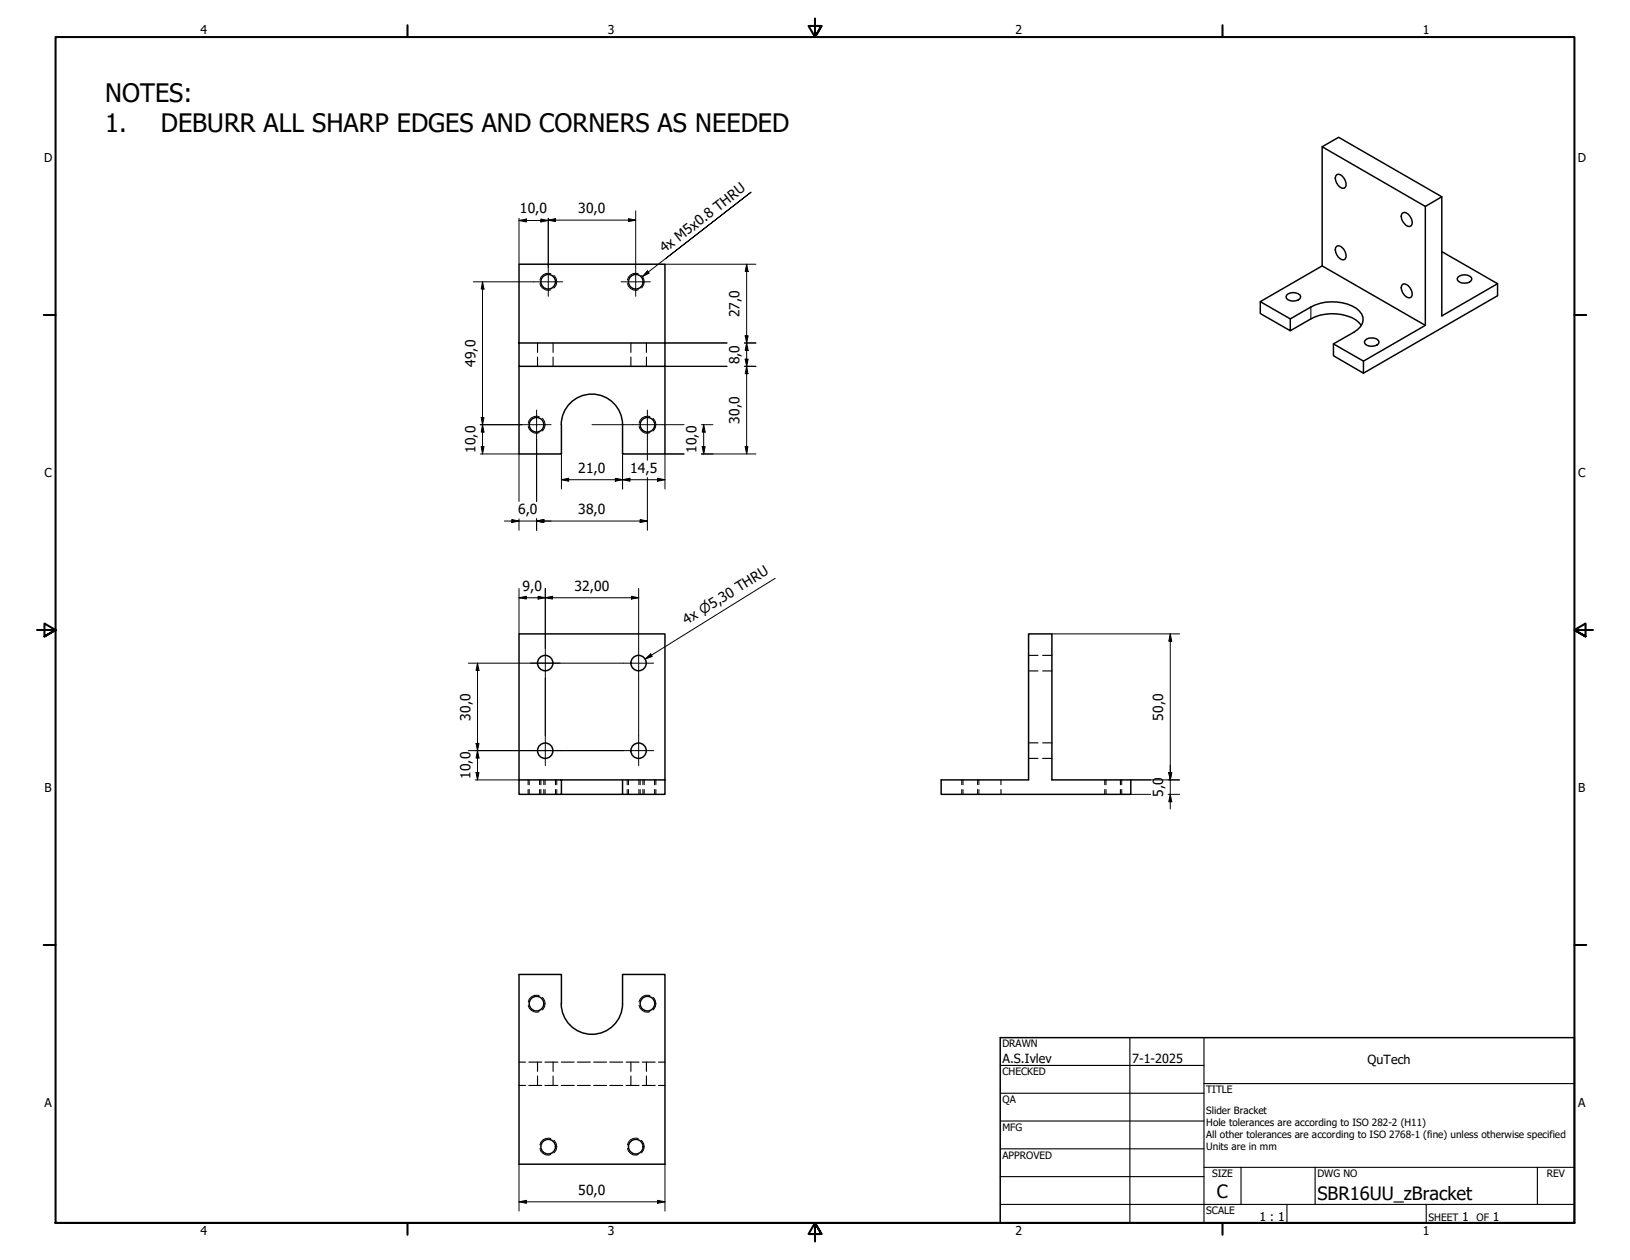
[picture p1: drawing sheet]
<svg xmlns="http://www.w3.org/2000/svg" width="559mm" height="432mm" viewBox="0 0 559 432" stroke-linecap="round" stroke-linejoin="round" font-family="sans-serif">
<!-- layer: Hidden (ANSI) -->
<g fill="none" stroke="#000" stroke-width=".38">
<path d="M184.3 117.5v3.3M189.6 117.5v3.3M216.3 117.5v3.3M221.6 117.5v3.3M184.3 122.4v3.1M189.6 122.4v3.1M216.3 122.4v3.1M221.6 122.4v3.1M352.6 229.9h3.3M352.6 224.6h3.3M357.4 229.9h3.2M357.4 224.6h3.2"/>
<path d="M352.6 259.9h3.3M352.6 254.6h3.3M357.4 259.9h3.2M357.4 254.6h3.2M181.4 267.3v1.6M181.4 270.6v1.6M185.4 267.3v1.6M185.4 270.6v1.6M186.4 267.3v1.6M186.4 270.6v1.6M190.4 267.3v1.6M190.4 270.6v1.6"/>
<path d="M215.5 267.3v1.6M215.5 270.6v1.6M219.5 267.3v1.6M219.5 270.6v1.6M220.4 267.3v1.6M220.4 270.6v1.6M224.4 267.3v1.6M224.4 270.6v1.6M330.1 267.3v1.6M330.1 270.6v1.6M335.2 267.3v1.6M335.2 270.6v1.6"/>
<path d="M343.2 267.3v1.6M343.2 270.6v1.6M379.2 267.3v1.6M379.2 270.6v1.6M384.1 267.3v1.6M384.1 270.6v1.6M177.9 364h2.2M177.9 372h2.2M181.3 364h4.4M181.3 372h4.4M184.3 364v3.2M184.3 368.7v3.3"/>
<path d="M186.8 364h4.5M186.8 372h4.5M189.6 364v3.2M189.6 368.7v3.3M192.4 364h4.4M192.4 372h4.4M197.9 364h4.5M197.9 372h4.5M203.5 364h4.5M203.5 372h4.5M209 364h4.5M209 372h4.5"/>
<path d="M214.6 364h4.5M214.6 372h4.5M216.3 364v3.2M216.3 368.7v3.3M220.2 364h4.4M220.2 372h4.4M221.6 364v3.2M221.6 368.7v3.3M225.7 364h2.3M225.7 372h2.3"/>
</g>
<!-- layer: Hidden Narrow (ANSI) -->
<g fill="none" stroke="#000" stroke-width=".34">
<path d="M185.1 97.2a2.89 2.89 0 0 0 3.7 2.1M188.8 93.8a2.84 2.84 0 0 0-3.7 2.1M189.9 94.4a2.73 2.73 0 0 1 0 4.3M215.1 97.2a2.89 2.89 0 0 0 3.7 2.1M218.8 93.8a2.84 2.84 0 0 0-3.7 2.1M219.9 94.4a2.85 2.85 0 0 1 0 4.3M181.1 146.2a2.82 2.82 0 0 0 3.7 2.1M184.8 142.8a2.84 2.84 0 0 0-3.7 2.2M185.9 143.4a2.8 2.8 0 0 1 0 4.3M219.1 146.2a2.82 2.82 0 0 0 3.7 2.1M222.8 142.8a2.84 2.84 0 0 0-3.7 2.2M223.9 143.4a2.92 2.92 0 0 1 0 4.3"/>
<path d="M181 267.3v1.6M181 270.6v1.6M185 267.3v1.6M185 270.6v1.6M186.9 267.3v1.6M186.9 270.6v1.6M190.9 267.3v1.6M190.9 270.6v1.6M215 267.3v1.6M215 270.6v1.6M219 267.3v1.6M219 270.6v1.6"/>
<path d="M220.9 267.3v1.6M220.9 270.6v1.6M224.9 267.3v1.6M224.9 270.6v1.6M329.7 267.3v1.6M329.7 270.6v1.6M335.6 267.3v1.6M335.6 270.6v1.6M378.7 267.3v1.6M378.7 270.6v1.6M384.6 267.3v1.6M384.6 270.6v1.6"/>
<path d="M181.1 344.6a2.89 2.89 0 0 0 3.7 2.1M184.8 341.2a2.84 2.84 0 0 0-3.7 2.1M185.9 341.8a2.73 2.73 0 0 1 0 4.3M219.1 344.6a2.89 2.89 0 0 0 3.7 2.1M222.8 341.2a2.84 2.84 0 0 0-3.7 2.1M223.9 341.8a2.85 2.85 0 0 1 0 4.3M185.1 393.6a2.82 2.82 0 0 0 3.7 2.1M188.8 390.2a2.84 2.84 0 0 0-3.7 2.2M189.9 390.8a2.8 2.8 0 0 1 0 4.3M215.1 393.6a2.82 2.82 0 0 0 3.7 2.1M218.8 390.2a2.84 2.84 0 0 0-3.7 2.2M219.9 390.8a2.92 2.92 0 0 1 0 4.3"/>
</g>
<!-- layer: Visible (ANSI) -->
<g fill="none" stroke="#000" stroke-width=".51">
<path d="M453.3 50.3l35.3 20.4 5.7-3.3v40.9l19.1-11.1-19.1-11M458.3 59.9a2 2 0 0 1 2.5 1.2 2.45 2.45 0 0 1 0 3.4 3.4 3.4 0 0 1-2.9-4.2zM480.9 73a2.04 2.04 0 0 1 2.5 1.1 2.91 2.91 0 0 1 .5 3.2 1.58 1.58 0 0 1-2.4-.7 2.86 2.86 0 0 1-.6-3.6zM488.6 70.7v40.8M494.3 67.4l-35.4-20.3-5.6 3.2v40.8M458.3 84.4a2.33 2.33 0 0 1 2.9 2 1.87 1.87 0 0 1-.4 2.6 3.4 3.4 0 0 1-2.9-4.2zM480.9 97.4a3.1 3.1 0 0 1 3.2 3.8l-.2 .5a1.62 1.62 0 0 1-2.4-.5 2.97 2.97 0 0 1-.6-3.8zM499.7 95.1a3.5 3.5 0 0 1 4.7 0l.2 .5a2.95 2.95 0 0 1-5 0zM513.4 97.2v4.1l-46 26.6M177.9 117.5h50.1v-26.9h-50.1v34.9h50.1v-8M432.1 103.4l21.2-12.3 35.3 20.4-21.2 12.3-10.3-5.9 7.1-4.1a5.1 5.1 0 0 0 3-5.2 8.3 8.3 0 0 0-7.1-4.8 15.7 15.7 0 0 0-10.7 1.4l-7.1 4.1zM432.1 103.4v4l10.2 5.9v-4"/>
<path d="M441.1 101.2a3.5 3.5 0 0 1 4.6 0l.2 .5a2.58 2.58 0 0 1-3.5 1.4l-1.3-.8-.2-.6zM457.1 117.9v4l10.3 6v-4.1M466.7 111.5a10.7 10.7 0 0 0-8.5-3.9 16.3 16.3 0 0 0-8.8 1.7l-7.1 4M467.9 116.7a3.5 3.5 0 0 1 4.7 0l.2 .5a2.16 2.16 0 0 1-2.6 1.5 2.14 2.14 0 0 1-2.5-1.5zM177.9 125.5v30.1h14.6v-10.1M228 125.5v30.1h-14.6v-10.1M192.4 145.6a10.5 10.5 0 0 1 10.5-10.5 10.5 10.5 0 0 1 10.5 10.5M352.6 217.2h8v50.1h27.1v4.9h-65.1v-4.9h30zM177.9 267.3v-50.1h50.1v50.1M192.5 267.3v4.9h-14.6v-4.9h50.1M213.4 267.3v4.9h-20.9M228 267.3v4.9h-14.6"/>
<path d="M192.4 343.9a10.5 10.5 0 0 0 10.5 10.6 10.5 10.5 0 0 0 10.5-10.6M192.5 344v-10.1h-14.6v65.1h50.1v-65.1h-14.6v10.1"/>
<circle cx="187.9" cy="96.6" r="2.51"/>
<circle cx="218" cy="96.6" r="2.51"/>
<circle cx="183.9" cy="145.6" r="2.51"/>
<circle cx="222" cy="145.6" r="2.51"/>
<circle cx="186.9" cy="227.2" r="2.64"/>
<circle cx="218.9" cy="227.2" r="2.64"/>
<circle cx="186.9" cy="257.3" r="2.64"/>
<circle cx="218.9" cy="257.3" r="2.64"/>
<circle cx="183.9" cy="343.9" r="2.51"/>
<circle cx="222" cy="343.9" r="2.51"/>
<circle cx="187.9" cy="393" r="2.51"/>
<circle cx="218" cy="393" r="2.51"/>
</g>
<!-- layer: Visible Narrow (ANSI) -->
<path d="M449.4 105.2v4.1" fill="none" stroke="#000" stroke-width=".38"/>
<!-- layer: Border (ANSI) -->
<g fill="none" stroke="#000" stroke-width=".7">
<path d="M139.7 8.6v4.1M279.4 6.3v6.4l-2.2-3.8h4.4l-2.2 3.8 2.2-3.8M419.1 8.6v4.1M15 107.9h4M539.8 107.9h4M12.7 215.9h6.3l-3.8-2.2v4.4l3.8-2.2-3.8 2.2M546.1 215.9h-6.3l3.8-2.2v4.4l-3.8-2.2 3.8 2.2M15 323.8h4M539.8 323.8h4M19 419.1v-406.4h520.8v406.4h-520.8h520.8M139.7 419.1v4.1M419.1 419.1v4.1"/>
<path d="M281.6 422.9l-2.2-3.8 2.2 3.8h-4.4l2.2-3.8v6.3"/>
</g>
<!-- layer: Title (ANSI) -->
<path d="M342.9 355.6h196.9v63.5h-196.9z" fill="none" stroke="#000" stroke-width=".51"/>
<g fill="none" stroke="#000" stroke-width=".38">
<path d="M387.3 355.6v63.5M412.7 355.6v63.5M342.9 374.6h69.8M342.9 365.1h69.8M412.7 371.3h127.1M342.9 393.7h69.8M342.9 384.2h69.8M342.9 412.7h196.9M342.9 403.2h69.8M412.7 400h127.1M425.4 400v12.7M441.2 412.7v6.4"/>
<path d="M450.8 400v12.7M488.9 412.7v6.4M527 400v12.7"/>
</g>
<!-- layer: Symbol (ISO) -->
<path d="M221.9 92.8l.7 .8-2.3 1.1zM228.2 88.6l29.3-22.8-37.2 28.9M265.7 198.2l-44.5 27.7M221.2 225.9l1.9-1.8 .5 .9z" fill="none" stroke="#000" stroke-width=".34"/>
<g fill="#000">
<path d="M221.9 92.8l.7 .8-2.3 1.1z" fill-rule="evenodd"/>
<path d="M221.2 225.9l1.9-1.8 .5 .9z" fill-rule="evenodd"/>
</g>
<!-- layer: Center Mark (ISO) -->
<g fill="none" stroke="#000" stroke-width=".34">
<path d="M182.9 96.6h10M188 91.6v9.9M212.9 96.6h10M217.9 91.6v9.9M178.9 145.5h10M184 140.5v10.1M216.9 145.5h10M221.9 140.5v10.1M181.8 227.3h10.3M186.9 222.1v10.3M213.8 227.3h10.3M218.9 222.1v10.3"/>
<path d="M181.8 257.2h10.3M186.9 252.1v10.3M213.8 257.2h10.3M218.9 252.1v10.3"/>
</g>
<!-- layer: Dimension (ISO) -->
<g fill="none" stroke="#000" stroke-width=".34">
<path d="M177.9 75.6l2.6-.5v1zM177.9 74.8v15.8M177.9 75.6h10.1M185.4 75.1l2.6 .5-2.6 .5zM188 75.4l2.4-.5v1zM188 75.4h29.9M188 74.8v16.8M215.5 74.9l2.4 .5-2.4 .5zM217.9 72.3v19.3M162.2 96.6h20.7M165.4 96.6l.5 2.5h-.9zM165.4 96.6v59"/>
<path d="M228 90.6h31.1M256 90.6l.5 2.4h-1zM256 90.6v65M228 117.5h21.2M255.2 117.5h3.9M255.5 115.1h1l-.5 2.4zM256 117.5l.5 2.6h-1zM228 125.5h21.2M255.2 125.5h3.9M255.5 123.1h1l-.5 2.4zM256 125.5l.4 2.6h-.9zM164.7 155.6h13.2v16.2"/>
<path d="M164.7 145.5h14.2M165 153h.9l-.5 2.6zM165 143.1h.9l-.5 2.4zM165.4 145.5l.5 2.6h-.9zM184 150.6v21.2M192.5 155.6v12M202.9 145.5h14M213.4 155.6v12M221.9 150.6v7.1M226.9 145.5h7.6M234.5 155.6h-6.5v12M240.5 155.6h18.6"/>
<path d="M240.5 145.5h3.9M240.7 153h1l-.5 2.6zM241.2 145.5l.5 2.6h-1zM241.2 145.5v10.1M255.5 153h.9l-.4 2.6zM172.9 178.6h49M175.5 178.1l2.4 .5-2.4 .5zM177.9 177.8v3.9M184 178.6l2.4-.5v1zM184 177.8v3.9M192.5 164.4l2.4-.5v1zM192.5 164.4h35.5"/>
<path d="M210.9 163.9l2.5 .5-2.5 .5zM213.4 164.4l2.6-.5v1zM219.5 178.1l2.4 .5-2.4 .5zM221.9 163.6v18.1M225.4 163.9l2.6 .5-2.6 .5zM177.9 204.9l2.6-.6v1zM177.9 204.9h41M177.9 201.7v15.5M184.5 204.3l2.4 .6-2.4 .4zM186.9 204.9l2.5-.6v1zM186.9 201.7v20.4M216.5 204.3l2.4 .6-2.4 .4z"/>
<path d="M218.9 201.7v20.4M360.6 217.2h43.8M401.2 217.2l.5 2.6h-1zM401.2 217.2v60M160.5 227.3h53.3M163.7 227.3l.5 2.4h-1zM163.7 227.3v40M186.9 232.4v19.7M218.9 232.4v19.7M160.5 257.2h53.3M163.2 254.8h1l-.5 2.4zM163.7 257.2l.5 2.6h-1z"/>
<path d="M162.9 267.3h15M163.2 264.7h1l-.5 2.6zM387.7 272.2h6.8M387.7 267.3h16.7M400.4 272.2h4M400.7 264.7h1l-.5 2.6zM401.2 272.2l.5 2.6h-1zM177.9 399v16M228 399v16M177.9 411.9l2.6-.5v1zM177.9 411.9h50.1M225.4 411.4l2.6 .5-2.6 .5z"/>
</g>
<g fill="#000">
<path d="M177.9 75.6l2.6-.5v1z" fill-rule="evenodd"/>
<path d="M185.4 75.1l2.6 .5-2.6 .5z" fill-rule="evenodd"/>
<path d="M188 75.4l2.4-.5v1z" fill-rule="evenodd"/>
<path d="M215.5 74.9l2.4 .5-2.4 .5z" fill-rule="evenodd"/>
<path d="M165.4 96.6l.5 2.5h-.9z" fill-rule="evenodd"/>
<path d="M256 90.6l.5 2.4h-1z" fill-rule="evenodd"/>
<path d="M255.5 115.1h1l-.5 2.4z" fill-rule="evenodd"/>
<path d="M255.5 123.1h1l-.5 2.4z" fill-rule="evenodd"/>
<path d="M256 125.5l.4 2.6h-.9z" fill-rule="evenodd"/>
<path d="M256 117.5l.5 2.6h-1z" fill-rule="evenodd"/>
<path d="M165 153h.9l-.5 2.6z" fill-rule="evenodd"/>
<path d="M165 143.1h.9l-.5 2.4z" fill-rule="evenodd"/>
<path d="M165.4 145.5l.5 2.6h-.9z" fill-rule="evenodd"/>
<path d="M240.7 153h1l-.5 2.6z" fill-rule="evenodd"/>
<path d="M241.2 145.5l.5 2.6h-1z" fill-rule="evenodd"/>
<path d="M255.5 153h.9l-.4 2.6z" fill-rule="evenodd"/>
<path d="M175.5 178.1l2.4 .5-2.4 .5z" fill-rule="evenodd"/>
<path d="M184 178.6l2.4-.5v1z" fill-rule="evenodd"/>
<path d="M184 178.6l2.4-.5v1z" fill-rule="evenodd"/>
<path d="M192.5 164.4l2.4-.5v1z" fill-rule="evenodd"/>
<path d="M210.9 163.9l2.5 .5-2.5 .5z" fill-rule="evenodd"/>
<path d="M213.4 164.4l2.6-.5v1z" fill-rule="evenodd"/>
<path d="M219.5 178.1l2.4 .5-2.4 .5z" fill-rule="evenodd"/>
<path d="M225.4 163.9l2.6 .5-2.6 .5z" fill-rule="evenodd"/>
<path d="M177.9 204.9l2.6-.6v1z" fill-rule="evenodd"/>
<path d="M184.5 204.3l2.4 .6-2.4 .4z" fill-rule="evenodd"/>
<path d="M186.9 204.9l2.5-.6v1z" fill-rule="evenodd"/>
<path d="M216.5 204.3l2.4 .6-2.4 .4z" fill-rule="evenodd"/>
<path d="M401.2 217.2l.5 2.6h-1z" fill-rule="evenodd"/>
<path d="M163.7 227.3l.5 2.4h-1z" fill-rule="evenodd"/>
<path d="M163.2 254.8h1l-.5 2.4z" fill-rule="evenodd"/>
<path d="M163.7 257.2l.5 2.6h-1z" fill-rule="evenodd"/>
<path d="M163.2 264.7h1l-.5 2.6z" fill-rule="evenodd"/>
<path d="M400.7 264.7h1l-.5 2.6z" fill-rule="evenodd"/>
<path d="M400.7 264.7h1l-.5 2.6z" fill-rule="evenodd"/>
<path d="M401.2 272.2l.5 2.6h-1z" fill-rule="evenodd"/>
<path d="M177.9 411.9l2.6-.5v1z" fill-rule="evenodd"/>
<path d="M225.4 411.4l2.6 .5-2.6 .5z" fill-rule="evenodd"/>
</g>
<g font-size="8.7">
<text x="36.1" y="34.8">NOTES:</text>
<text x="36.1" y="45.3">1.</text>
<text x="55.1" y="45.3">DEBURR ALL SHARP EDGES AND CORNERS AS NEEDED</text>
</g>
<g font-size="6.3">
<text x="417.2" y="410.6">C</text>
<text x="451.6" y="411.1">SBR16UU_zBracket</text>
</g>
<g font-size="4.8">
<text x="178.2" y="73.2">10,0</text>
<text x="198.2" y="73">30,0</text>
<text x="227.8" y="86.9" transform="rotate(-38 227.8 86.9)">4x M5x0.8 THRU</text>
<text x="253.6" y="108.7" transform="rotate(-90 253.6 108.7)">27,0</text>
<text x="163.1" y="125.7" transform="rotate(-90 163.1 125.7)">49,0</text>
<text x="253.6" y="124.9" transform="rotate(-90 253.6 124.9)">8,0</text>
<text x="253.6" y="145.2" transform="rotate(-90 253.6 145.2)">30,0</text>
<text x="163.1" y="155.2" transform="rotate(-90 163.1 155.2)">10,0</text>
<text x="238.8" y="155.2" transform="rotate(-90 238.8 155.2)">10,0</text>
<text x="198.2" y="162">21,0</text>
<text x="216" y="162">14,5</text>
<text x="177.6" y="176.1">6,0</text>
<text x="198.2" y="176.1">38,0</text>
<text x="179.1" y="202.4">9,0</text>
<text x="197" y="202.4">32,00</text>
<text x="235.4" y="214.2" transform="rotate(-32 235.4 214.2)">4x ⌀5,30 THRU</text>
<text x="161.3" y="247" transform="rotate(-90 161.3 247)">30,0</text>
<text x="398.8" y="247" transform="rotate(-90 398.8 247)">50,0</text>
<text x="161.3" y="266.9" transform="rotate(-90 161.3 266.9)">10,0</text>
<text x="398.8" y="273.1" transform="rotate(-90 398.8 273.1)">5,0</text>
<text x="198.2" y="409.4">50,0</text>
</g>
<g font-size="4.3">
<text x="343.7" y="364.3">A.S.Ivlev</text>
<text x="388.1" y="364.3">7-1-2025</text>
<text x="468.8" y="364.7">QuTech</text>
</g>
<g font-size="4.2">
<text x="68.7" y="11.7">4</text>
<text x="208.4" y="11.7">3</text>
<text x="348.1" y="11.7">2</text>
<text x="487.8" y="11.7">1</text>
<text x="15.1" y="55.5">D</text>
<text x="540.9" y="55.5">D</text>
<text x="15.2" y="163.4">C</text>
<text x="541" y="163.4">C</text>
<text x="15.3" y="271.4">B</text>
<text x="541.1" y="271.4">B</text>
<text x="15.2" y="379.3">A</text>
<text x="541" y="379.3">A</text>
<text x="431.7" y="418.3">1 : 1</text>
<text x="501.3" y="418.3">1</text>
<text x="511.8" y="418.3">1</text>
<text x="68.7" y="423.2">4</text>
<text x="208.4" y="423.2">3</text>
<text x="348.1" y="423.2">2</text>
<text x="487.8" y="423.2">1</text>
</g>
<g font-size="3.5">
<text x="343.7" y="358.9">DRAWN</text>
<text x="343.7" y="368.5">CHECKED</text>
<text x="413.5" y="374.6">TITLE</text>
<text x="343.7" y="378">QA</text>
<text x="343.7" y="387.5">MFG</text>
<text x="343.7" y="397.1">APPROVED</text>
<text x="415.5" y="403.4">SIZE</text>
<text x="451.6" y="403.4">DWG NO</text>
<text x="530.3" y="403.4">REV</text>
<text x="413.5" y="416.1">SCALE</text>
<text x="489.7" y="418.3">SHEET</text>
<text x="506.2" y="418.3">OF</text>
</g>
<g font-size="3.4">
<text x="413.5" y="381.9">Slider Bracket</text>
<text x="413.5" y="386">Hole tolerances are according to ISO 282-2 (H11)</text>
<text x="413.5" y="390.1">All other tolerances are according to ISO 2768-1 (fine) unless otherwise specified</text>
<text x="413.5" y="394.2">Units are in mm</text>
</g>
</svg>
